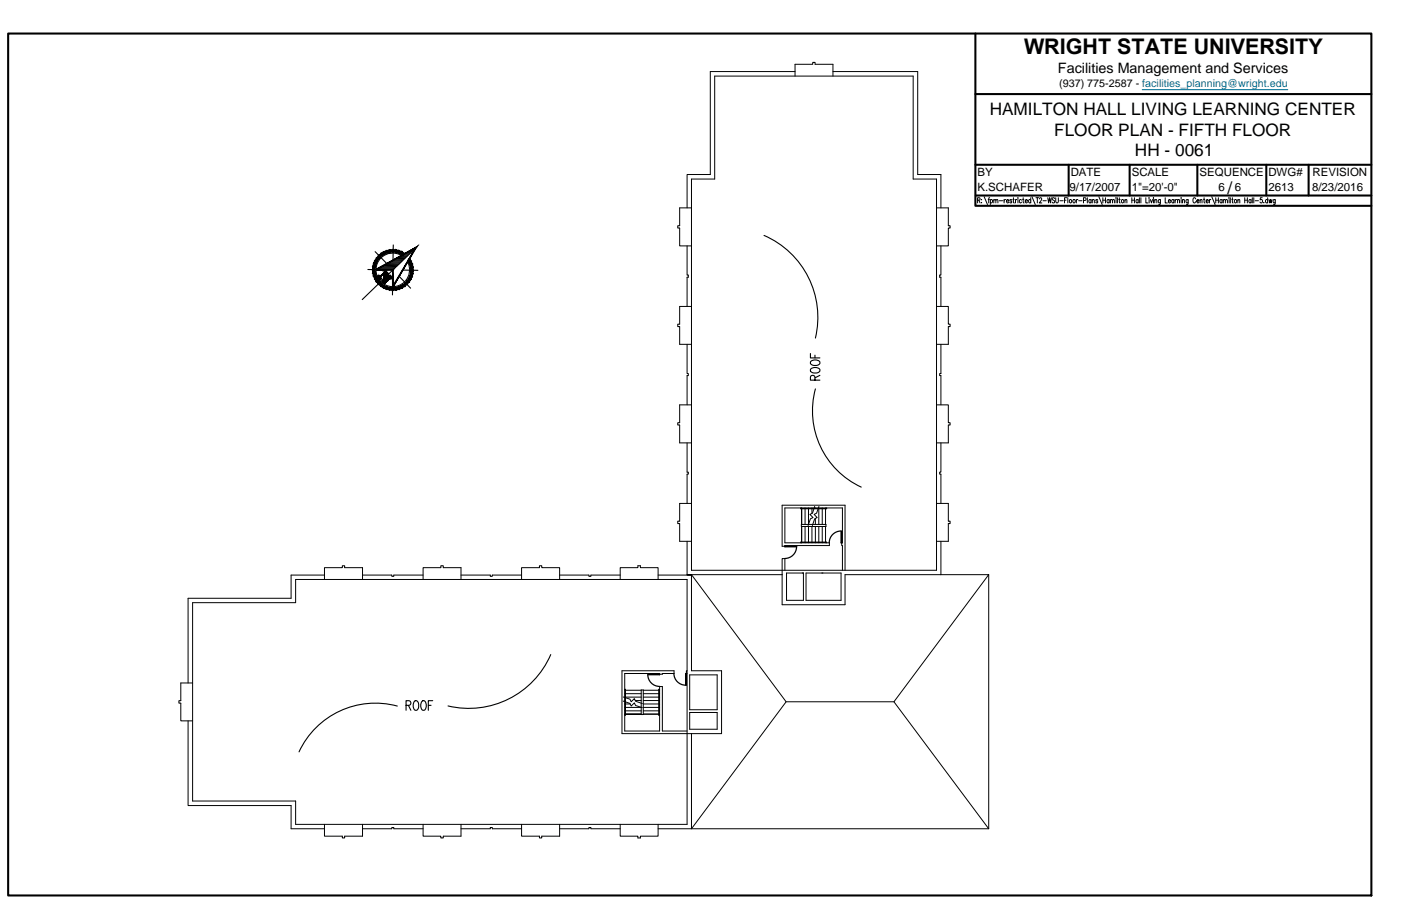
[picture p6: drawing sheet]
<svg xmlns="http://www.w3.org/2000/svg" width="432mm" height="279mm" viewBox="0 0 432 279" stroke-linecap="round" stroke-linejoin="round" font-family="sans-serif">
<!-- layer: NORTH -->
<g fill="#000" stroke="#000" stroke-width=".31">
<path d="M116.7 85.6l.5 .4zM116.9 85.5l.1 .1zM117 85.4l.2 .1zM117 85.4l.1 .1zM118.3 85.7l1.2 .8-.9 .9zM118.5 83.3l.5 .4zM120.1 85.1l.5 .3zM120.3 85.3l.6 .4zM120.2 85.6l.2 .1z"/>
<path d="M116.7 78.7l.5 .6-1.1 .2zM116.1 79.5l.6 .4 .5-.6zM116.1 79.5l.6 .4-1.2 .4zM115.5 80.3l.7 .4 .5-.8zM115.5 80.3l.7 .4-1 .5zM115.2 81.2l.6 .3 .4-.8zM115.2 81.2l.6 .3-.9 .6zM114.9 82.1l.7 .2 .2-.8zM114.9 82.1l.7 .2-.8 .9zM115.6 82.3l-.8 .9h.7zM114.8 83.2h.7l-.6 .9zM115.5 83.2l-.6 .9 .7-.1zM114.9 84.1l.7-.1-.5 1.1zM115.6 84l-.5 1.1 .7-.2zM115.1 85.1l.7-.2-.3 1.1zM115.8 84.9l-.3 1.1 .6-.3zM115.5 86l.6-.3-.1 1.1zM116.1 85.7l-.1 1.1 .6-.4zM116 86.8l.6-.4v1.2zM116.6 86.4v1.2l.5-.5zM117.1 87.1l.2 1.1-.7-.6zM117.1 87.1l.2 1.1 .5-.6zM117.8 87.6l.4 1.2-.9-.6zM117.8 87.6l.4 1.2 .3-.7zM118.5 88.1l.6 1.1-.9-.4zM118.5 88.1l.6 1.1 .2-.7zM119.3 88.5l.7 .9-.9-.2zM119.3 88.5l.7 .9 .2-.7zM120.2 88.7l.8 .8-1-.1zM120.2 88.7l.8 .8v-.7zM121 88.8l1 .7h-1zM121 88.8l1 .7-.2-.8zM121.8 88.7l1.2 .6-1 .2zM121.8 88.7l1.2 .6-.3-.8zM122.7 88.5l1.1 .4-.8 .4zM122.7 88.5l1.1 .4-.3-.7zM123.5 88.2l1.2 .2-.9 .5zM123.5 88.2l1.2 .2-.4-.6zM124.3 87.8l1.1-.1-.7 .7zM124.3 87.8l1.1-.1-.5-.5zM124.9 87.2l1.2-.2-.7 .7zM125.5 86.6l-.6 .6 1.2-.2zM125.5 86.6l1.1-.4-.5 .8zM126 85.9l-.5 .7 1.1-.4zM126 85.9l1-.5-.4 .8zM126.3 85.1l-.3 .8 1-.5zM126.3 85.1l1-.7-.3 1zM126.5 84.3l-.2 .8 1-.7zM126.5 84.3l.9-.8-.1 .9zM126.6 83.4l-.1 .9 .9-.8zM127.3 82.5l.1 1-.8-.1zM126.6 82.6v.8l.7-.9zM127.1 81.5l.2 1-.7 .1zM126.4 81.8l.2 .8 .5-1.1zM126.8 80.7l.3 .8-.7 .3zM126.1 81l.3 .8 .4-1.1zM126.3 79.8l.5 .9-.7 .3zM125.7 80.2l.4 .8 .2-1.2z"/>
<path d="M123.9 77.6l.8 .5-.4 .6zM123.9 77.6l-.4 .7 .8 .4zM123 77.3l.9 .3-.4 .7zM123 77.3l-.3 .6 .8 .4zM122 77l1 .3-.3 .6zM122 77l-.1 .8 .8 .1zM121.1 77h.9l-.1 .8zM121.1 77v.7l.8 .1zM120.1 77.1l1-.1v.7zM120.1 77.1l.1 .7 .9-.1zM119.2 77.3l.9-.2 .1 .7zM119.2 77.3l.2 .6 .8-.1zM118.3 77.6l.9-.3 .2 .6zM118.3 77.6l.3 .7 .8-.4zM117.5 78.1l.8-.5 .3 .7zM117.5 78.1l.4 .6 .7-.4zM116.7 78.7l.8-.6 .4 .6zM116.7 78.7l.5 .6 .7-.6z"/>
<path d="M115.8 83l.1 .2 12.6-7.1zM115.9 83.2l12.6-7.1-.6 .6zM128.5 76.1l-.6 .6-6.9 12.1zM127.9 76.7l-6.9 12.1 .2-.8zM121 83.3v5.5l.2-.8zM121 83.3l.2-.2v4.9zM115.9 83.2l5.1 .1 .2-.2zM115.9 83l5.3 .1-5.3 .1z"/>
<path d="M116.5 85.3l.5 .4zM116.5 85.3l.5 .4z"/>
<path d="M116.5 85.3l.1 .1zM116.5 85.3l.1 .1z"/>
<path d="M116.5 85.3l.2 .1zM116.5 85.3l.2 .1z"/>
<path d="M116.7 85.6l.5 .4zM116.7 85.7l.5 .3z"/>
<path d="M117 85.3l1.7-1.6zM118.7 83.7l-1.6 1.7zM118.4 83.4l.4 .3zM118.4 83.4l.4 .3zM118.4 83.4l.1-.2zM118.5 83.2l1.2 1.2zM118.5 83.3l1.2 1.1zM119.6 84.5l-.2 1.8zM119.6 84.5l-.3 2zM120.2 85.6l-.9 .9zM120.2 85.6l-.9 .9z"/>
<path d="M116.8 85.5l.2 .2zM116.8 85.5l.2 .2z"/>
<path d="M116.8 85.5l.2 .2zM116.8 85.5l.2 .2z"/>
<path d="M116.8 85.5l.2 .2zM116.8 85.5l.2 .2zM116.8 85.5l.2 .2zM116.7 85.4l.3 .3z"/>
<path d="M116.7 85.4l.3 .3zM116.7 85.4l.3 .3zM116.7 85.4l.3 .3zM116.7 85.4l.3 .3z"/>
<path d="M116.5 85.3l.5 .4zM116.5 85.3l.5 .4zM116.5 85.3l.5 .4zM116.5 85.3l.5 .4z"/>
<path d="M116.5 85.3l.5 .4zM116.5 85.3l.5 .4zM116.4 85.4l.6 .3zM116.4 85.4l.6 .3z"/>
<path d="M116.4 85.4l.6 .4zM116.4 85.4l.6 .4z"/>
<path d="M116.4 85.4l.6 .4zM116.4 85.4l.6 .4z"/>
<path d="M116.4 85.4l.7 .4zM116.4 85.4l.7 .4z"/>
<path d="M116.4 85.4l.7 .7zM116.4 85.4l.7 .6zM116.4 85.4l.1-.2z"/>
<path d="M116.9 85.4l.2 .2zM116.9 85.4l.2 .2zM116.9 85.4l.2 .2zM116.9 85.4l.2 .2z"/>
<path d="M116.9 85.4l.1 .2zM116.9 85.4l.1 .2zM116.9 85.5l.1 .1zM116.9 85.5l.1 .1zM116.9 85.5l.1 .1zM116.9 85.5l.1 .1zM116.8 85.5l.2 .1z"/>
<path d="M116.5 85.4l.6 .5zM116.5 85.4l.6 .5z"/>
<path d="M116.6 85.5l.5 .4zM116.6 85.5l.5 .4z"/>
<path d="M117 85.4l.1 .1zM117 85.4l.1 .1z"/>
<path d="M116.6 85.6l.6 .4zM116.6 85.6l.6 .4z"/>
<path d="M117 85.4l.2 .1zM117 85.4l.2 .1z"/>
<path d="M118.3 85.7l-.3 1.3 .6 .4zM118 87l.6 .4z"/>
<path d="M118.4 84l-1.2 1.4 1.3-1.3zM117 85.4l1.4-1.4z"/>
<path d="M118.5 83.4l.8 .6zM118.5 83.4l.8 .6z"/>
<path d="M118.8 83.7l.9 .7zM118.7 83.7l1 .7z"/>
<path d="M118.5 84.5l.9 1.9 .2-1.2zM118.5 84.5l.9 1.9-1.1-.7z"/>
<path d="M118.5 84.1l1.1 1.1v-.3zM118.5 84.1l1.1 1.1-1.1-.7z"/>
<path d="M118.7 83.7l.9 1.2 .1-.5zM118.7 83.7l.9 1.2-1.2-.9z"/>
<path d="M120.2 84.9l-.1 .2zM120.2 84.9l.8 .8zM120.2 85l.8 .7z"/>
<path d="M120.2 85l.4 .4zM120.1 85.1l.5 .3z"/>
<path d="M120.2 85.6l.1 .1zM120.2 85.6l.1 .1z"/>
<path d="M120.2 85.7l-.7 .8zM119.4 86.4l.8-.7z"/>
<path d="M120.2 85.7l-1.7 1.8zM118.5 87.4l1.7-1.7zM118 87l.5 .5zM118 87l.5 .4zM118.5 84.2l-.5 2.8zM118.6 84l-.6 3zM118.6 84l-1.4 1.5zM117.1 85.4l1.5-1.4z"/>
<path d="M120.3 85.4l.6 .3zM120.3 85.4l.6 .3z"/>
<path d="M120.3 85.4l.3 .2zM120.3 85.4l.3 .2z"/>
<path d="M120.2 85.6l.1 .1zM120.2 85.6l.1 .1z"/>
<path d="M120.2 85.5l.2 .2zM120.2 85.5l.2 .2z"/>
<path d="M120.2 85.5l.2 .2zM120.2 85.5l.2 .2z"/>
<path d="M120.3 85.5l.1 .1zM120.3 85.5l.2 .1z"/>
<path d="M120.3 85.5l.1 .1zM120.2 85.5l.2 .1z"/>
<path d="M120.2 85.5l.2 .2zM120.2 85.5l.2 .2z"/>
<path d="M120.3 85.4l.2 .2zM120.3 85.4l.2 .2zM120.3 85.5l.2 .1zM120.3 85.5l.2 .1z"/>
<path d="M120.3 85.4l.2 .2zM120.3 85.4l.2 .2zM120.3 85.4l.2 .2zM120.3 85.4l.2 .2zM120.3 85.4l.2 .2zM120.3 85.4l.2 .2z"/>
<path d="M120.3 85.4l.3 .2zM120.3 85.4l.3 .2z"/>
<path d="M120.3 85.4l.3 .2zM120.3 85.4l.3 .2z"/>
<path d="M120.3 85.4l.3 .2zM120.3 85.4l.2 .2z"/>
<path d="M120.2 85.1l.5 .3zM120.2 85.1l.5 .3z"/>
<path d="M120.3 85.4l.3 .2zM120.3 85.4l.4 .2z"/>
<path d="M120.2 85.1l.5 .4zM120.2 85.1l.5 .4z"/>
<path d="M120.2 85.1l.5 .5zM120.2 85.1l.5 .5z"/>
<path d="M120.2 85.2l.6 .4zM120.2 85.2l.6 .4z"/>
<path d="M120.3 85.2l.6 .5zM120.3 85.2l.6 .5z"/>
<path d="M120.7 85.6l.1 .1zM120.7 85.6l.1 .1z"/>
<path d="M120.7 85.7l.1 .1zM120.7 85.7l.1 .1z"/>
<path d="M120.3 85.3l.6 .4zM120.3 85.3l.6 .4z"/>
<path d="M120.3 85.4l.6 .3zM120.3 85.4l.5 .3zM120.3 85.4l.5 .3zM120.3 85.4l.5 .3z"/>
<path d="M120.3 85.3l.6 .4zM120.3 85.3l.6 .4zM120.3 85.3l.6 .4z"/>
</g>
<path d="M116.7 85.4v.1M116.7 85.5h.1M116.9 85.5h.1M117 85.6v.1M117 85.7v.1M117 85.6h.1M120.2 85.1h-.1M120.3 85.3h.1M120.4 85.4l-.1 .1M120.5 85.6v.1M120.5 85.6h.1M120.6 85.6h.1" fill="none" stroke="#000" stroke-width=".31"/>
<circle cx="117.2" cy="85.4" r=".17" fill="#000"/>
<g fill="none" stroke="#000" stroke-width=".34">
<path d="M115.6 77.6l3.6 3.7 3.8 .1M121.2 75.5l-.1 4.7M121.6 79.9l2.8 .1M122.1 79.7h2.6M122.7 79.4l2.3 .1M123.1 79.1l2.2 .1M123.6 78.9h2M123.7 78.8a5.2 5.2 0 0 0-7.7 3.4 5.2 5.2 0 0 0 5.9 6.1 5.2 5.2 0 0 0 3.7-7.6M124.1 78.6h1.7M124.6 78.3l1.5 .1M125.1 78.1h1.3M125.6 77.8h1.1"/>
<path d="M126.1 77.5l.9 .1M126.5 77.3h.8M127.1 77h.4M127.5 76.7h.3M128 76.5h.1M128.2 76.4l-8.6 8.2M113.4 83.1l4.7 .1M116.3 82.9l5 .1M116.8 82.6l4.8 .1M117.2 82.4h4.7M117.7 82.1l4.5 .1M118.2 86.1l-6.6 6.3"/>
<path d="M118.2 81.8l4.3 .1M118.7 81.6h4M119.7 81l3.6 .1M120.2 80.7l3.4 .1M120.7 80.5h3.2M121 86.2v4.7M121.2 80.2l2.9 .1M123 85.2l3.5 3.7M124.1 83.3l4.7 .1"/>
</g>
<!-- layer: BORDER -->
<path d="M2.5 10.3h420.2v265.9h-420.2zM300.6 10.3v53.2h122.1M300.6 29h122.1M300.6 50.8h122.1M329.4 50.8v9.5M348.2 50.8v9.5M369 50.8v9.5M390.3 50.8v9.5M403.3 50.8v9.5M300.8 60.3h121.9" fill="none" stroke="#000" stroke-width=".63"/>
<!-- layer: BORDER-NOTE -->
<g fill="none" stroke="#000" stroke-width=".31">
<path d="M301.3 61.7l.7-.1v-.5l-.7-.1v1.6M301.7 61.7l.4 .9M302.5 61.5h.1M302.5 62.4v.2zM303.3 60.7l1 2.4M304.6 61.5h.3M305 61l-.2 .1-.1 1.5M305.2 61.7l.2-.1a.46 .46 0 0 1 .5 .5 .46 .46 0 0 1-.5 .4l-.2-.2M305.2 61.5v1.6M306.3 61.8l.3-.3 .3 .1v1M306.3 61.5v1.1M306.9 61.8l.3-.3 .3 .1 .1 1"/>
<path d="M308 61.9h1M309.5 61.5v1.1M309.9 61.5l-.4 .5M310.2 62h.7l-.1-.4a.46 .46 0 0 0-.6 .5 .46 .46 0 0 0 .6 .4l.1-.2M311.8 61.7l-.2-.2-.4 .2 .6 .4v.4l-.3 .1-.3-.3M312.2 61.5h.4M312.3 61v1.3l.3 .3M313 61.5v1.1M313.4 61.5l-.4 .5M313.7 61v.1zM313.7 61.5v1.1M314.8 61.7l-.1-.1a.46 .46 0 0 0-.5 .5 .46 .46 0 0 0 .5 .4l.1-.2"/>
<path d="M315.2 61.5h.4M315.4 61v1.3l.3 .3M316 62h.7l-.2-.4a.46 .46 0 0 0-.5 .5 .46 .46 0 0 0 .5 .4l.2-.2M317.7 61.7l-.1-.1a.46 .46 0 0 0-.6 .5 .46 .46 0 0 0 .6 .4l.1-.2M317.7 61v1.6M318.1 60.7l1 2.4M319.3 61h.8M319.7 61v1.6M320.4 61.4v-.3a.36 .36 0 0 1 .6 0 .36 .36 0 0 1 0 .5l-.7 1h.8M321.5 61.9h1M322.9 61l.3 1.6 .3-1.6 .3 1.6 .2-1.6M325 61.2l-.2-.2-.5 .2 .1 .4 .6 .3v.6l-.5 .1-.2-.3"/>
<path d="M325.4 61v1.1l.3 .5 .5-.3v-1.3M326.7 61.9h1M328.1 61.7h.5M328.9 61h-.8v1.6M329.1 61v1.6M331.7 61.5v1.1M332.2 61.5l-.5 .5M332.5 61.9h1M333.9 61.8l.7-.1v-.6l-.7-.1v1.6M335.1 61v1.6M336.3 61.7l-.2-.1a.46 .46 0 0 0-.5 .5 .46 .46 0 0 0 .5 .4l.2-.2M336.3 61.5v1.1"/>
<path d="M336.6 61.8l.3-.3 .3 .1 .1 1M336.6 61.5v1.1M338.3 61.7l-.2-.2-.4 .2 .6 .4v.4l-.3 .1-.3-.3M338.7 60.7l1 2.4M339.9 61.7h.8M339.9 61v1.6M340.7 61v1.6M341.9 61.7l-.2-.1a.46 .46 0 0 0-.5 .5 .46 .46 0 0 0 .5 .4l.2-.2M341.9 61.5v1.1M342.2 61.8l.3-.3 .3 .1 .1 1M342.2 61.5v1.1M342.9 61.8l.2-.3 .3 .1 .1 1"/>
<path d="M344 61v.1zM344 61.5v1.1M344.4 61v1.6M344.8 61.5h.4M345 61v1.3l.3 .3M346.7 61.8l.3-.3 .3 .1v1M346.7 61.5v1.1M348.8 61.7h.8M348.8 61v1.6M349.6 61v1.6M350.8 61.7l-.1-.1a.46 .46 0 0 0-.6 .5 .46 .46 0 0 0 .6 .4l.1-.2M350.8 61.5v1.1"/>
<path d="M351.2 61v1.6M351.6 61v1.6M353.2 61v1.6h.6M354.2 61v.1zM354.2 61.5v1.1M354.6 61.5l.3 1.1 .3-1.1M355.5 61v.1zM355.5 61.5v1.1M355.9 61.8l.3-.3 .3 .1v1M355.9 61.5v1.1M357.6 61.5v1.5h-.5M357.6 61.7v-.1a.46 .46 0 0 0-.6 .5 .46 .46 0 0 0 .6 .4v-.2"/>
<path d="M359.1 61v1.6h.7M360.1 62h.7l-.1-.4a.46 .46 0 0 0-.6 .5 .46 .46 0 0 0 .6 .4l.1-.2M361.8 61.7l-.1-.1a.46 .46 0 0 0-.6 .5 .46 .46 0 0 0 .6 .4l.1-.2M361.8 61.5v1.1M362.2 61.5v1.1M362.6 61.5l-.4 .5M362.9 61.8l.3-.3 .3 .1v1M362.9 61.5v1.1M364 61v.1zM364 61.5v1.1M364.5 61.8l.2-.3 .3 .1 .1 1M364.5 61.5v1.1"/>
<path d="M366.2 61.5v1.5h-.5M366.2 61.7l-.1-.1a.46 .46 0 0 0-.6 .5 .46 .46 0 0 0 .6 .4l.1-.2M368.5 61.4l-.3-.4a.85 .85 0 0 0-.5 .8 .85 .85 0 0 0 .5 .8l.3-.4M368.9 62h.6l-.1-.4a.46 .46 0 0 0-.5 .5 .46 .46 0 0 0 .5 .4l.1-.2M369.9 61.8l.2-.3 .3 .1 .1 1M369.9 61.5v1.1M370.9 61.5h.4M371.1 61v1.3l.3 .3M371.7 62h.7l-.1-.4a.46 .46 0 0 0-.6 .5 .46 .46 0 0 0 .6 .4l.1-.2M372.8 61.5v1.1M373.2 61.5l-.4 .5M373.5 60.7l1 2.4"/>
<path d="M374.7 61.7h.8M374.7 61v1.6M375.5 61v1.6M376.7 61.7l-.2-.1a.46 .46 0 0 0-.5 .5 .46 .46 0 0 0 .5 .4l.2-.2M376.7 61.5v1.1M377 61.8l.3-.3 .3 .1 .1 1M377 61.5v1.1M377.7 61.8l.3-.3 .2 .1 .1 1M378.8 61v.1zM378.8 61.5v1.1M379.2 61v1.6M379.7 61.5h.3"/>
<path d="M379.8 61v1.3l.3 .3M381.5 61.8l.3-.3 .3 .1v1M381.5 61.5v1.1M383.6 61.7h.8M383.6 61v1.6M384.4 61v1.6M385.6 61.7l-.1-.1a.46 .46 0 0 0-.6 .5 .46 .46 0 0 0 .6 .4l.1-.2M385.6 61.5v1.1M386 61v1.6M386.4 61v1.6M386.9 61.9h1M389 61h-.5v.6a.48 .48 0 0 1 .6 .5 .48 .48 0 0 1-.7 .3l-.1-.1"/>
<path d="M389.5 62.4l.1 .1M390.7 61.7l-.1-.1a.46 .46 0 0 0-.6 .5 .46 .46 0 0 0 .6 .4l.1-.2M390.7 61v1.6M391.1 61.5l.2 1.1 .3-1.1 .2 1.1 .2-1.1M393 61.5v1.5h-.5M393 61.7l-.1-.1a.46 .46 0 0 0-.5 .5 .46 .46 0 0 0 .5 .4l.1-.2"/>
<circle cx="329.9" cy="62" r=".47"/>
<circle cx="331" cy="62" r=".47"/>
<circle cx="346" cy="62" r=".47"/>
<circle cx="380.8" cy="62" r=".46"/>
</g>
<!-- layer: A-EXISTING -->
<g fill="none" stroke="#000" stroke-width=".31">
<path d="M220.3 23.5h61.1v31.7h7.2v120.7h-75.5v-120.7h7.2zM245 23.5v-3.7h5.5v-.6h.7v.6h5.5v3.7M245 22.1h-26.1v31.7h-7.1v10.3M256.7 22.1h26.1v31.7h7.2v10.3M211.8 75.8v9.1h.3v.6h-.3v9M213.1 64.1h-3.6v5.5h-.6v.7h.6v5.5h3.6M288.6 64.1h3.7v5.5h.5v.7h-.5v5.5h-3.7M290 75.8v9.1h-.4v.6h.4v9M213.1 94.5h-3.6v5.5h-.6v.7h.6v5.5h3.6M288.6 94.5h3.7v5.5h.5v.7h-.5v5.5h-3.7M211.8 106.2v9h.3v.6h-.3v9.1M290 106.2v9h-.4v.6h.4v9.1"/>
<path d="M211.8 136.6v9h.3v.6h-.3v9.1M213.1 124.9h-3.6v5.5h-.6v.7h.6v5.5h3.6M288.6 124.9h3.7v5.5h.5v.7h-.5v5.5h-3.7M290 136.6v9h-.4v.6h.4v9.1M213.1 155.3h-3.6v5.4h-.6v.8h.6v5.4h3.6M246.8 156.6v.3h8v-.3M246.9 156.6h7.7M247.1 156.6v.2M248.1 156.6v.2M248.1 156.9v4.8M249.2 156.6v.2M249.2 156.9v4.8"/>
<path d="M250.2 156.6v.2M250.2 156.9v1.4M251.1 156.2l-.7 2.1-.8 .3 1 1-.8 .4-.7 2.1M251.3 156.6v.2M251.3 159.9v1.8M252.4 156.6v.2M252.4 156.9v4.8M252.4 156.2l-.7 2.1-.8 .3 1 1-.8 .4-.7 2.1M253.4 156.6v.2M253.4 156.9v4.8M254.4 156.6v.2M254.4 156.9v4.8"/>
<path d="M288.6 155.3h3.7v5.4h.5v.8h-.5v5.4h-3.7M100 178.7v-3.6h5.5v-.6h.7v.6h5.5v3.6M100 177.3h-10.3v7.2h-31.7v26.1M111.7 177.3h9v.4h.7v-.4h9M130.4 178.7v-3.6h5.5v-.6h.7v.6h5.5v3.6M142.1 177.3h9v.4h.6v-.4h9.1M160.8 178.7v-3.6h5.5v-.6h.7v.6h5.5v3.6M172.5 177.3h9v.4h.6v-.4h9M191.1 178.7v-3.6h5.5v-.6h.8v.6h5.4v3.6M202.8 177.3h10.3M211.8 177.2l1.3 .1zM211.8 166.9v10.3h29.3"/>
<path d="M213.1 177.2l29.2 39.2-29.2 39.2h91.6v-78.4M213.1 177.3v29.6h9.3v19.3h-30.7v-19.3h16v.8h-3.6v.2h-.8v-.2h-10.8v17.7h10.8v-13.7h.8v13.7h7.7M241.1 177.2v9.3h19.3v-9.3h29.6M241.9 175.9v-3.6h-.8v4.9M242.4 176.7h5.2v8.4h-5.2zM246.8 167.4v-.2h8v.2M246.9 167.4h7.7M247 161.7h7.6v.7h-7.6zM247.1 167.4h.1M247.1 161.7v-4.8v4.8M247.1 162.4v4.8M248.1 162.4v4.8"/>
<path d="M248.1 167.3v.1M248.4 176.7h10.8v8.4h-10.8zM249.2 162.4v4.8M249.2 167.3v.1M250.2 162.4v4.8M250.2 167.3v.1M251.3 162.4v4.8M251.3 167.3v.1M252.4 162.4v4.8M252.4 167.3v.1M253.4 162.4v4.8M253.4 167.3v.1"/>
<path d="M254.4 162.4v4.8M254.4 167.3v.1M259.6 175.9v-7.7h-.2v-.8h.2v-10.8h-17.7v10.8h13.7v.8h-13.7v.3h-.8v-12.7h19.3v20.1M290 177.2h14.7l-29.2 39.2 29.2 39.2M290 166.9v10.3M59.4 185.9h31.7v-7.2h120.7v75.5h-120.7v-7.2h-31.7zM59.4 210.6h-3.7v5.5h-.6v.7h.6v5.5h3.7M192.1 216.2l2.1 .7 .3 .8 1-.9 .4 .8 2.1 .6M192.1 214.9l2.1 .7 .3 .8 1-1 .4 .9 2.1 .7M192.5 212.7v7.7M192.5 212.6h.3v8h-.3M192.5 216h.2"/>
<path d="M192.5 219.2h.2M192.5 218.2h.2M192.5 215h.2M192.5 213.9h.2M192.5 212.9h.2M192.5 217.1h.2M192.8 219.2h4.8M192.8 218.2h4.8M192.8 215h4.8M192.8 213.9h4.8M192.8 212.9h4.8M192.8 217.1h1.4"/>
<path d="M195.8 216h1.8M197.6 212.8h.7v7.6h-.7zM198.3 216h4.7M198.3 219.2h4.7M198.3 218.2h4.7M198.3 215h4.7M198.3 213.9h4.7M198.3 212.9h4.7M198.3 217.1h4.7M203.2 216h.1M203.2 219.2h.1M203.2 218.2h.1"/>
<path d="M203.2 215h.1M203.2 213.9h.1M203.2 212.9h.1M203.2 217.1h.1M203.3 212.7v7.7M203.3 212.6h-.3v8h.3M211.8 206.9h-.2v.8h.2M212.6 219.7h8.4v5.2h-8.4zM212.6 208.1h8.4v10.8h-8.4zM242.3 216.4h33.2M58 222.3v26.1h31.7v7.2h10.3M192.5 220.2h.2"/>
<path d="M197.6 220.2h-4.8h4.8M198.3 220.2h4.7M203.3 220.2h.1M213.1 226.2v29.4h-10.3M100 254.2v3.7h5.5v.5h.7v-.5h5.5v-3.7M111.7 255.6h9v-.4h.7v.4h9M130.4 254.2v3.7h5.5v.5h.7v-.5h5.5v-3.7M142.1 255.6h9v-.4h.6v.4h9.1M160.8 254.2v3.7h5.5v.5h.7v-.5h5.5v-3.7M172.5 255.6h9v-.4h.6v.4h9M191.1 254.2v3.7h5.5v.5h.8v-.5h5.4v-3.7"/>
</g>
<!-- layer: A-NOTE -->
<g fill="none" stroke="#000" stroke-width=".34">
<path d="M235.5 72.6a27.5 27.5 0 0 1 15.8 31.7M249.8 109v1.4h2.9M249.9 113.8a2.02 2.02 0 0 1 2.8 .2 1.59 1.59 0 0 1-1.2 1.2 1.59 1.59 0 0 1-1.6-.6zM249.9 111.4a2.02 2.02 0 0 1 2.8 .2 1.59 1.59 0 0 1-1.2 1.2 1.59 1.59 0 0 1-1.6-.5zM251.2 117.2l-.1-1.2-.5-.2-.7 .2-.1 1.2h2.9M251.2 109.5v.9M251.3 119.9a25.9 25.9 0 0 0 14.1 30.3M252.7 115.8l-1.5 .7M122.5 217.7a25.9 25.9 0 0 0-30.3 14.2M125.2 217.5l1.2-.1 .2-.5-.2-.6-1.2-.2v2.9M125.9 217.5l.7 1.5M127.8 216.3l.2-.2a1.59 1.59 0 0 1 .8 2.5l-.4 .4a1.39 1.39 0 0 1-.9-2.2z"/>
<path d="M130.1 216.3l.2-.2a1.31 1.31 0 0 1 1.1 1.8l-.2 .5a.72 .72 0 0 1-1.1 .5l-.4-1v-.7zM132 217.5h.9M133.4 216.1h-1.4v2.9M169.7 201.9a27.5 27.5 0 0 1-31.6 15.8"/>
</g>
<!-- layer: A-DOOR -->
<path d="M241.9 168.5h3.6v.1h-3.6zM245.5 168.6a3.6 3.6 0 0 1-3.6 3.6M259.2 163.8a3.6 3.6 0 0 0-3.6 3.6M259.2 163.8h.2v3.6h-.2zM199.7 208.1a3.6 3.6 0 0 0 3.6 3.6M199.7 207.9h3.6v.2h-3.6zM207.7 207.7a3.6 3.6 0 0 0 3.6 3.6M211.3 207.7h.3v3.6h-.3z" fill="none" stroke="#000" stroke-width=".38"/>
<!-- layer: BORDER-NOTE -->
<path d="M352.1 27.7h44.8" fill="none" stroke="#007095" stroke-width=".34"/>
<text font-size="6.6" x="315.6" y="16.6">WRIGHT STATE UNIVERSITY</text>
<g font-size="5.3">
<text x="305" y="35.4">HAMILTON HALL LIVING LEARNING CENTER</text>
<text x="324.9" y="41.8">FLOOR PLAN - FIFTH FLOOR</text>
<text x="349.8" y="48.2">HH - 0061</text>
<text x="378.3" y="59.7">/</text>
</g>
<text font-size="4.4" x="326.1" y="22.4">Facilities Management and Services</text>
<g font-size="3.5">
<text x="301.3" y="54.3">BY</text>
<text x="301.3" y="59">K.SCHAFER</text>
<text x="329.7" y="59">9/17/2007</text>
<text x="330" y="54.3">DATE</text>
<text x="348.8" y="54.3">SCALE</text>
<text x="348.8" y="59">1&quot;=20'-0&quot;</text>
<text x="369.7" y="54.3">SEQUENCE</text>
<text x="375.6" y="59">6</text>
<text x="380.6" y="59">6</text>
<text x="390.9" y="54.3">DWG#</text>
<text x="390.9" y="59">2613</text>
<text x="404.4" y="59">8/23/2016</text>
<text x="404.5" y="54.3">REVISION</text>
</g>
<text font-size="3.3" x="326.4" y="26.9">(937) 775-2587 - facilities_planning@wright.edu</text>
</svg>
